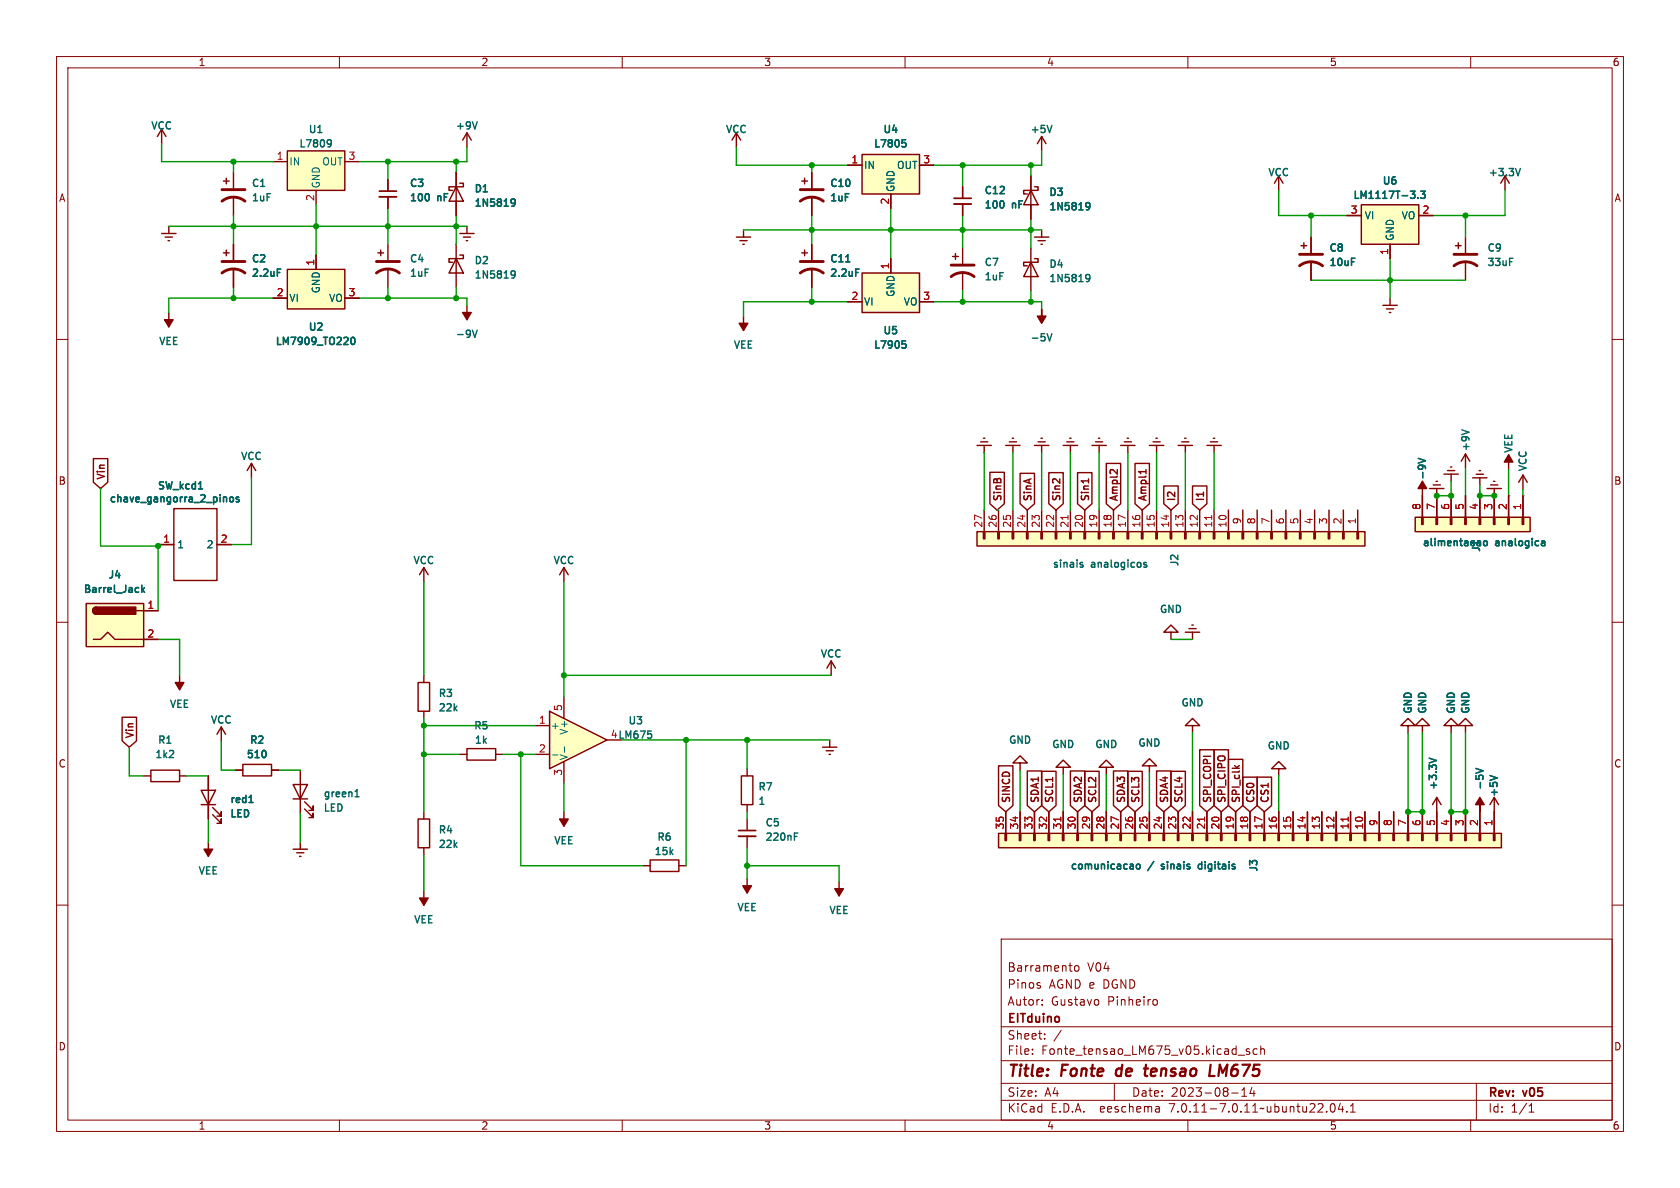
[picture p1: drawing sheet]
<svg xmlns="http://www.w3.org/2000/svg" width="297mm" height="210mm" viewBox="0 0 297 210" stroke-linecap="round" stroke-linejoin="round" font-family="sans-serif">
<g fill="none" stroke="#840000" stroke-width=".18">
<path d="M10 10h277v190h-277zM12 12h273v186h-273zM60 10v2M110 10v2M160 10v2M210 10v2M260 10v2M10 60h2M285 60h2M10 110h2M285 110h2M10 160h2"/>
<path d="M285 160h2M177 166h108v32h-108zM183.7 174.2l.3 .2-.3 .3M183.7 173.7l.2 .1M184.2 177.6v.1M184.2 176.8v.1M190 170.8l.2-.1 .5 .1v.6l-.1 .2-.4 .1-.2-.1zM194.2 176.8v.8M204.1 176.7l.4 .1 .1 .2-.1 .6-.4 .1M60 198v2M110 198v2M160 198v2"/>
<path d="M177 194.5h108M177 191.5h108M177 187.5h108M177 181.5h108M182.5 186.3v.1M182.5 185.5v.1M184.7 183.6v.1M184.7 182.8v.1M187.6 182.1l-1.3 2M197 191.5v3M204.9 195.7l.1 .9M205 196.5l-.2 .1"/>
<path d="M205 196h-.2M210 198v2M217.7 193.2h1.2M218.9 186.5h1.1M219.5 193.8h.9M219.5 192.7l.5-.4v1.5M220.9 185.5l-.4-.1-.2 .2 .1 .2 .5 .2v.3h-.6M221.3 192.2l-.3 1.1h.9M221.7 192.8v1M222.2 185.5l-.4-.1-.3 .3v.4l.2 .2h.5M222.9 185.5l.2-.1 .4 .1v.9M222.9 184.9v1.5"/>
<path d="M234.5 196.5v.1M235.3 195.2l.2-.1a.81 .81 0 0 1 .6 .6 .81 .81 0 0 1-.3 .8l-.1 .1a.81 .81 0 0 1-.4-1.4zM237 195l-.4 1.1h.9M237.3 195.6v1M238.1 196.5v.1M238.7 196.6h.9M238.7 195.5l.5-.4v1.5M260 198v2M261 191.5v6.5M270.3 196.6h.9M270.3 195.5l.4-.4v1.5"/>
</g>
<path d="M197.4 189.1l-.1 .7 .3 .4M202.2 188.9h.8M202.5 190.1l.3 .1M202.6 188.2l-.2 1.7M213.8 190.2h.9M215.6 188.2l-.2 2" fill="none" stroke="#840000" stroke-width=".4"/>
<g fill="none" stroke="#840000" stroke-width=".25">
<path d="M28.6 22.9l.7 1.2M28.6 22.9l-.8 1.2M28.6 22.9v2.5M39.5 32h1M40 31.5v1M41.3 30.5v2.8M41.3 34.8v3.3M48.3 28.6h2.5M50.8 26.7h10.2v7h-10.2zM55.9 33.7v2.5M61 28.6h2.5M80.6 33l1.3 2.6h-2.5z"/>
<path d="M80.6 30.5v7.6M81.3 32.4h.6v.6h-2.5v.7h.6M130.2 23.5l-.8 1.3M130.2 23.5v2.5M130.2 23.5l.7 1.3M141.7 32h1M142.2 31.5v1M143.5 30.5v2.8M143.5 34.8v3.3M149.9 29.2h2.5M152.4 27.3h10.2v7h-10.2zM157.5 34.3v2.5"/>
<path d="M162.6 29.2h2.5M170.2 33v2.1M170.2 36.1v2M182.2 33.7l1.3 2.5h-2.5zM182.2 31.1v7.6M182.9 33h.6v.7h-2.5v.6h.6M184.1 24.1v2.6M184.1 24.1l-.7 1.3M184.1 24.1l.8 1.3M226.1 31.1v2.6M226.1 31.1l-.8 1.3M226.1 31.1l.7 1.3"/>
<path d="M266.1 31.1l-.8 1.3M266.1 31.1v2.6M266.1 31.1l.7 1.3M28.6 41.3h2.5M29.2 41.9h1.3M29.7 42.5h.3M29.8 40v1.3M29.8 55.2v2.6M39.5 44.7h1M40 44.2v1M41.3 43.2v2.8M41.3 47.5v3.3"/>
<path d="M48.3 52.7h2.5M50.8 47.6h10.2v7h-10.2zM55.9 45.1v2.5M61 52.7h2.5M130.2 41.9h2.5M130.8 42.5h1.3M131.3 43.2h.3M131.4 40.6v1.3M131.4 55.9v2.5M141.7 44.7h1M142.2 44.2v1M143.5 43.2v2.8"/>
<path d="M143.5 47.5v3.3M149.9 53.3h2.5M152.4 48.3h10.2v6.9h-10.2zM157.5 45.7v2.6M162.6 53.3h2.5M168.4 45.3h1M168.9 44.8v1M170.2 43.8v2.8M170.2 48.1v3.3M182.2 46.4l1.3 2.5h-2.5zM182.2 43.8v7.6M182.9 45.7h.6v.7h-2.5v.6h.6"/>
<path d="M182.9 41.9h2.5M183.5 42.5h1.3M184 43.2h.3M184.1 40.6v1.3M177.8 78.7h2.5M178.4 78.1h1.3M178.9 77.5h.3M179.1 78.7v1.3M182.9 78.7h2.5M183.5 78.1h1.3M184 77.5h.3M184.1 78.7v1.3"/>
<path d="M28.2 96.3h2.5M30.7 89.9h7.7v12.7h-7.7zM38.4 96.3h2.5M44.4 81.9l-.7 1.3M44.4 81.9v2.6M44.4 81.9l.8 1.3M250.2 91.4h20.3v2.6h-20.3zM251.3 91.4h.3v1.3h-.3zM251.5 87.6v3.8M253.9 91.4h.2v1.3h-.2zM254 87.6v3.8M256.4 91.4h.3v1.3h-.3z"/>
<path d="M256.5 87.6v3.8M259 91.4h.2v1.3h-.2zM259.1 87.6v3.8M261.5 91.4h.2v1.3h-.2zM261.6 87.6v3.8M264 91.4h.3v1.3h-.3zM264.2 87.6v3.8M266.6 91.4h.2v1.3h-.2zM266.7 87.6v3.8M269.1 91.4h.3v1.3h-.3zM269.2 87.6v3.8M15.2 106.7h10.2v7.6h-10.2z"/>
<path d="M16.5 113h1.3l1.2-1.2 1.3 1.2h7.6M17 107.3a.64 .64 0 0 0-.6 .7 .64 .64 0 0 0 .6 .6M24.1 108h3.8M31.7 119.4v2.5M74.9 100.3v2.6M74.9 119.4v1.3M74.9 100.3l-.7 1.3M74.9 100.3l.8 1.3M99.7 100.3l-.8 1.3M99.7 100.3v2.6M99.7 100.3l.8 1.3M146.9 116.8l-.7 1.3"/>
<path d="M146.9 116.8v2.6M146.9 116.8l.8 1.3M207 111.8h1.3l-1.3-1.3-1.3 1.3h1.3v1.2M209.5 111.8h2.6M210.2 111.1h1.3M210.7 110.5h.2M210.8 111.8v1.2M25.4 137.2h1.3M26.7 136.1h5v2.1h-5zM31.7 137.2h1.3M35.6 139.7h2.5l-1.3 2.5zM36.8 137.2v7.6"/>
<path d="M39.1 128.5l-.7 1.3M39.1 128.5v2.6M39.1 128.5l.8 1.3M41.7 136.1h1.2M42.9 135.1h5.1v2.1h-5.1zM48 136.1h1.3M51.8 138.7h2.6l-1.3 2.5zM53.1 136.1v7.7M73.9 120.7h2v5h-2zM74.9 125.7v1.3M81.3 133.4h1.2M82.5 132.3h5.1v2.1h-5.1z"/>
<path d="M87.6 133.4h1.3M131.1 137.2h2v5h-2zM132.1 135.9v1.3M145.4 132.1h2.6M146 132.7h1.3M146.6 133.4h.2M146.7 130.8v1.3M180.3 134.9h1.3l-1.3-1.3-1.2 1.3h1.2v1.2M188 135.6h1.2l-1.2-1.2-1.3 1.2h1.3v1.3M195.6 135.6h1.2l-1.2-1.2-1.3 1.2h1.3v1.3M203.2 135.4h1.3l-1.3-1.3-1.3 1.3h1.3v1.3M210.8 128.3h1.3l-1.3-1.3-1.3 1.3h1.3v1.2"/>
<path d="M226.1 135.9h1.2l-1.2-1.3-1.3 1.3h1.3v1.3M248.9 128.3h1.3l-1.3-1.3-1.3 1.3h1.3v1.2M251.5 128.3h1.2l-1.2-1.3-1.3 1.3h1.3v1.2M256.5 128.3h1.3l-1.3-1.3-1.2 1.3h1.2v1.2M259.1 128.3h1.2l-1.2-1.3-1.3 1.3h1.3v1.2M35.6 142.2h2.5M36.8 148.8v2.6M37.6 144l1.5 1.5v-.7v.7h-.7M37.6 142.7l1.5 1.6v-.8v.8h-.7M51.8 141.2h2.6M51.8 150.1h2.6M52.5 150.7h1.2"/>
<path d="M53 151.4h.2M53.1 148.8v1.3M53.8 143l1.6 1.5v-.7v.7h-.8M53.8 141.7l1.6 1.6v-.8v.8h-.8M73.9 144.8h2v5.1h-2zM74.9 143.5v1.3M74.9 149.9v1.2M99.7 143.5v2.6M113.7 153h1.2M114.9 152h5.1v2.1h-5.1zM120 153h1.3M132.1 142.2v1.3"/>
<path d="M132.1 144.8v2M132.1 147.8v2.1M132.1 155.3v2.6M148.3 155.8v2.6M176.5 147.3h88.9v2.6h-88.9zM177.7 147.3h.2v1.3h-.2zM177.8 143.5v3.8M180.2 147.3h.3v1.3h-.3zM180.3 143.5v3.8M182.8 147.3h.2v1.3h-.2zM182.9 143.5v3.8M185.3 147.3h.2v1.3h-.2z"/>
<path d="M185.4 143.5v3.8M187.8 147.3h.3v1.3h-.3zM188 143.5v3.8M190.4 147.3h.2v1.3h-.2zM190.5 143.5v3.8M192.9 147.3h.3v1.3h-.3zM193 143.5v3.8M195.5 147.3h.2v1.3h-.2zM195.6 143.5v3.8M198 147.3h.2v1.3h-.2zM198.1 143.5v3.8M200.5 147.3h.3v1.3h-.3z"/>
<path d="M200.7 143.5v3.8M203.1 147.3h.2v1.3h-.2zM203.2 143.5v3.8M205.6 147.3h.3v1.3h-.3zM205.7 143.5v3.8M208.2 147.3h.2v1.3h-.2zM208.3 143.5v3.8M210.7 147.3h.2v1.3h-.2zM210.8 143.5v3.8M213.2 147.3h.3v1.3h-.3zM213.4 143.5v3.8M215.8 147.3h.2v1.3h-.2z"/>
<path d="M215.9 143.5v3.8M218.3 147.3h.3v1.3h-.3zM218.4 143.5v3.8M220.9 147.3h.2v1.3h-.2zM221 143.5v3.8M223.4 147.3h.2v1.3h-.2zM223.5 143.5v3.8M225.9 147.3h.3v1.3h-.3zM226.1 143.5v3.8M228.5 147.3h.2v1.3h-.2zM228.6 143.5v3.8M231 147.3h.3v1.3h-.3z"/>
<path d="M231.1 143.5v3.8M233.6 147.3h.2v1.3h-.2zM233.7 143.5v3.8M236.1 147.3h.2v1.3h-.2zM236.2 143.5v3.8M238.6 147.3h.3v1.3h-.3zM238.8 143.5v3.8M241.2 147.3h.2v1.3h-.2zM241.3 143.5v3.8M243.7 147.3h.3v1.3h-.3zM243.8 143.5v3.8M246.3 147.3h.2v1.3h-.2z"/>
<path d="M246.4 143.5v3.8M248.8 147.3h.2v1.3h-.2zM248.9 143.5v3.8M251.3 147.3h.3v1.3h-.3zM251.5 143.5v3.8M253.9 147.3h.2v1.3h-.2zM254 141v6.3M254 141l.8 1.2M254 141l-.8 1.2M256.4 147.3h.3v1.3h-.3zM256.5 143.5v3.8M259 147.3h.2v1.3h-.2z"/>
<path d="M259.1 143.5v3.8M261.5 147.3h.2v1.3h-.2zM261.6 143.5v3.8M264 147.3h.3v1.3h-.3zM264.2 141v6.3M264.2 141l-.8 1.2M264.2 141l.7 1.2"/>
</g>
<g fill="none" stroke="#006464" stroke-width=".25">
<path d="M56.2 23.4h.7M58.1 24.7l.4 .1a.84 .84 0 0 1-.3 1.2h-.2M58.6 25.2l-.3 .3h-.2M90.4 35.3l.2-.1 .4 .1a.84 .84 0 0 1-.3 1.2h-.2M91.1 35.7l-.3 .3-.4-.2M159.5 24.7h.6M159.6 25.2h.3l.3 .2-.1 .5-.5 .1M177.3 35.6l.2 .4-.2 .7M186 22.2l-.5 1.2M192 35.9l.2-.1 .4 .1a.84 .84 0 0 1-.3 1.2h-.2M192.7 36.4l-.3 .2-.4-.1M267.9 29.8l.5 1.3 .4-1.3"/>
<path d="M49 48.2h.5M49 47.6h.6M62.2 59.7l.1-.1a.68 .68 0 0 1 .5 .7 .68 .68 0 0 1-.5 .6 .84 .84 0 0 1-.1-1.2zM149.5 46.3h.7M151.3 48.2h.4M151.3 47.6h.6M185.1 59l.4 1.3 .5-1.3M192 48.6l.2-.1 .4 .1a.84 .84 0 0 1-.3 1.2h-.2M192.7 49.1l-.3 .2-.4-.1M159.5 60.3h.6M159.6 60.7h.3l.3 .3-.1 .4-.5 .1M35.1 86.4h.7"/>
<path d="M39.7 87.9l.4 .1v.7M40.7 87.9h.3l.3 .2v.4l-.3 .2h-.3l-.1-.2zM42.2 87.9h-.3l-.1 .1v.2l.4 .1v.4h-.4M261.3 95.6h.2M261.5 95.6l.2 .1M261.6 95.6v.7M262.4 95.7l.3-.1 .2 .3v.4l-.4 .2M272.5 96.3l.2 .2 .4-.1M272.6 95.7h.4l.1 .8M273.1 95.9l-.4 .1-.2 .2M25.1 103.4v1.3M25.2 104.2l.4 .5"/>
<path d="M25.6 103.9l-.5 .5M30.6 132.7l.1 .2-.1 .3-.7 .7h.8M46.9 132.7l.1 .4-.1 .8M62.8 139.9l.3-.3v1.2M252.7 134l1.2 .4-1.2 .5M260.9 135.8l1.3 .5-1.3 .4M263.4 137.1l1.3 .4M44 141.9h.7M44.3 140.8l.1-.2v1.3M62.8 140.8h.7M140.4 147.9h.5M140.4 147.3h.7"/>
<path d="M199.9 152.8h.3l.1 .1v.7M200.3 153.5l-.4 .1M200.3 153.1h-.4M201 152.8h.3l.3 .2v.4l-.3 .2-.3-.1-.1-.1zM212.3 152.8h-.3l-.2 .2 .1 .5 .4 .1"/>
</g>
<g fill="#ffffc2" stroke="#ffffc2" stroke-width=".18">
<path d="M176.5 147.3h88.9v2.6h-88.9z"/>
<path d="M152.4 48.3h10.2v6.9h-10.2z"/>
<path d="M50.8 47.6h10.2v7h-10.2z"/>
<path d="M50.8 26.7h10.2v7h-10.2z"/>
<path d="M15.2 106.7h10.2v7.6h-10.2z"/>
<path d="M152.4 27.3h10.2v7h-10.2z"/>
<path d="M250.2 91.4h20.3v2.6h-20.3z"/>
</g>
<path d="M187.5 144.4v.8M212.9 144.4v.8M238.3 144.4v.8" fill="none" stroke="#a90000" stroke-width=".18"/>
<g fill="#840000" stroke="#840000" stroke-width=".25">
<path d="M184.1 54.6v1.3h.8l-.8 1.3-.7-1.3h.7z"/>
<path d="M131.3 156.6h1.5l-.7 1.3z"/>
<path d="M147.6 157.1h1.5l-.8 1.3z"/>
<path d="M31 120.7h1.5l-.8 1.2z"/>
<path d="M29.1 56.5h1.5l-.8 1.3z"/>
<path d="M16.6 107.5l.4-.2v1.3a.63 .63 0 0 1-.6-.4 .63 .63 0 0 1 .2-.7z"/>
<path d="M17 107.3h7v1.3h-7z"/>
<path d="M130.7 57.2h1.5l-.8 1.2z"/>
<path d="M36.1 150.1h1.5l-.8 1.3z"/>
<path d="M261.6 141l.8 1.2h-.8v1.3v-1.3h-.7z"/>
<path d="M98.9 144.8h1.6l-.8 1.3z"/>
</g>
<path d="M39.2 35.6a3.3 3.3 0 0 1 4.1 0M39.2 33.5h4.1M141.5 35.6a3.3 3.3 0 0 1 4 0M141.5 33.5h4M39.2 48.3a3.3 3.3 0 0 1 4.1 0M39.2 46.2h4.1M141.5 48.3a3.3 3.3 0 0 1 4 0M141.5 46.2h4M168.1 48.9a3.3 3.3 0 0 1 4.1 0M168.1 46.9h4.1" fill="none" stroke="#840000" stroke-width=".51"/>
<path d="M168.7 36.1h3M130.6 147.8h3" fill="none" stroke="#840000" stroke-width=".33"/>
<path d="M168.7 35.1h3M130.6 146.8h3" fill="none" stroke="#840000" stroke-width=".3"/>
<path d="M97.2 125.7l10.1 5.1-10.1 5.1z" fill="#ffffc2"/>
<g fill="none" stroke="#840000" stroke-width=".25">
<path d="M68.6 31.8v2M68.6 34.8v2M80.6 30.5v2.5M80.6 35.6v2.5M82.5 23.5v2.5M82.5 23.5l-.7 1.3M82.5 23.5l.8 1.3M143.5 30.5v2.8M143.5 34.8v3.3M149.9 29.2h2.5M157.5 34.3v2.5M162.6 29.2h2.5"/>
<path d="M170.2 33v2.1M170.2 36.1v2M182.2 31.1v2.6M182.2 36.2v2.5M238.1 38.1h2.6M240.7 36.2h10.1v7h-10.1zM250.8 38.1h2.6M41.3 43.2v2.8M41.3 47.5v3.3M48.3 52.7h2.5M55.9 45.1v2.5M61 52.7h2.5"/>
<path d="M66.8 44.7h1M67.3 44.2v1M68.6 43.2v2.8M68.6 47.5v3.3M80.6 45.7l1.3 2.6h-2.5zM80.6 43.2v7.6M81.3 45.1h.6v.6h-2.5v.7h.6M81.3 41.3h2.5M81.9 41.9h1.3M82.4 42.5h.3M82.5 40v1.3M82.5 54v2.5"/>
<path d="M143.5 43.2v2.8M143.5 47.5v3.3M149.9 53.3h2.5M157.5 45.7v2.6M162.6 53.3h2.5M230 43.4h1M230.5 42.9v1M231.8 41.9v2.8M231.8 46.2v3.3M244.5 54h2.5M245.1 54.6h1.3M245.6 55.2h.3"/>
<path d="M245.7 43.2v2.5M245.7 52.7v1.3M257.3 43.4h1M257.8 42.9v1M259.1 41.9v2.8M259.1 46.2v3.3M172.7 78.7h2.6M173.4 78.1h1.2M173.9 77.5h.2M174 78.7v1.3M188 78.7h2.5M188.6 78.1h1.3"/>
<path d="M189.1 77.5h.3M189.2 78.7v1.3M193 78.7h2.6M193.7 78.1h1.2M194.2 77.5h.2M194.3 78.7v1.3M198.1 78.7h2.6M198.8 78.1h1.2M199.3 77.5h.2M199.4 78.7v1.3M203.2 78.7h2.5M203.8 78.1h1.3"/>
<path d="M204.3 77.5h.3M204.5 78.7v1.3M208.3 78.7h2.5M208.9 78.1h1.3M209.4 77.5h.3M209.5 78.7v1.3M213.4 78.7h2.5M214 78.1h1.3M214.5 77.5h.3M214.6 78.7v1.3M16.5 81.1h2.6v4.1l-1.3 1.2-1.3-1.2zM28.2 96.3h2.5"/>
<path d="M38.4 96.3h2.5M172.7 94h68.6v2.5h-68.6zM173.9 94h.2v1.3h-.2zM174 90.2v3.8M175 83.5h2.5v5.6l-1.2 1.1-1.3-1.1zM176.4 94h.3v1.3h-.3zM176.5 90.2v3.8M178.9 94h.3v1.3h-.3zM179.1 90.2v3.8M180.3 83.7h2.6v5.4l-1.3 1.1-1.3-1.1zM181.5 94h.2v1.3h-.2zM181.6 90.2v3.8"/>
<path d="M184 94h.3v1.3h-.3zM184.1 90.2v3.8M185.4 83.6h2.6v5.5l-1.3 1.1-1.3-1.1zM186.2 84.7h.4M186.6 94h.2v1.3h-.2zM186.7 90.2v3.8M187.4 84.6v.8M189.1 94h.3v1.3h-.3zM189.2 90.2v3.8M190.5 83.6h2.5v5.5l-1.2 1.1-1.3-1.1zM191.6 94h.3v1.3h-.3zM191.8 90.2v3.8"/>
<path d="M192.4 84.6v.8M194.2 94h.2v1.3h-.2zM194.3 90.2v3.8M195.6 81.9h2.5v7.2l-1.3 1.1-1.2-1.1zM196.7 94h.3v1.3h-.3zM196.8 90.2v3.8M197.5 83v.8l-.7-.7-.3-.1-.3 .3M199.3 94h.2v1.3h-.2zM199.4 90.2v3.8M200.7 81.9h2.5v7.2l-1.3 1.1-1.2-1.1zM201.8 94h.3v1.3h-.3zM201.9 90.2v3.8"/>
<path d="M202.6 83v.7M202.6 83.4h-1.3l.2 .1M204.3 94h.3v1.3h-.3zM204.5 90.2v3.8M205.7 85.9h2.6v3.2l-1.3 1.1-1.3-1.1zM206.9 94h.2v1.3h-.2zM207 90.2v3.8M209.4 94h.3v1.3h-.3zM209.5 90.2v3.8M210.8 85.9h2.6v3.2l-1.3 1.1-1.3-1.1zM212 94h.2v1.3h-.2zM212.1 90.2v3.8"/>
<path d="M214.5 94h.3v1.3h-.3zM214.6 90.2v3.8M217 94h.3v1.3h-.3zM217.2 90.2v3.8M219.6 94h.2v1.3h-.2zM219.7 90.2v3.8M222.1 94h.3v1.3h-.3zM222.2 90.2v3.8M224.7 94h.2v1.3h-.2zM224.8 90.2v3.8M227.2 94h.3v1.3h-.3zM227.3 90.2v3.8"/>
<path d="M229.7 94h.3v1.3h-.3zM229.9 90.2v3.8M232.3 94h.2v1.3h-.2zM232.4 90.2v3.8M234.8 94h.3v1.3h-.3zM234.9 90.2v3.8M237.4 94h.2v1.3h-.2zM237.5 90.2v3.8M239.9 94h.3v1.3h-.3zM240 90.2v3.8M251.5 85.1v6.3M252.7 86.4h2.6"/>
<path d="M253.4 85.7h1.2M253.9 85.1h.2M254 86.4v5M255.3 83.8h2.5M255.9 83.2h1.3M256.4 82.6h.3M256.5 83.8v1.3M256.5 87.6v3.8M259.1 80.3v2.5M259.1 87.6v3.8M259.1 80.3l-.8 1.2M259.1 80.3l.7 1.2"/>
<path d="M260.3 84.5h2.6M261 83.8h1.3M261.5 83.2h.2M261.6 84.5v1.2M261.6 87.6v3.8M262.9 86.4h2.5M263.5 85.7h1.3M264 85.1h.3M264.2 86.4v5M266.7 80.4v2.5M266.7 87.6v3.8M269.2 84l-.7 1.3"/>
<path d="M269.2 84v2.5M269.2 87.6v3.8M269.2 84l.8 1.3M25.4 108h2.5M25.4 113h2.5M21.6 126.8h2.5v4.2l-1.2 1.1-1.3-1.1zM36.8 137.2v2.5M41.7 136.1h1.2M48 136.1h1.3M94.6 128.3h2.6M94.6 133.4h2.6M97.2 125.7l10.1 5.1-10.1 5.1z"/>
<path d="M99.7 123.2v3.8M99.7 134.6v3.8M176.5 135.4h2.6v7l-1.3 1.1-1.3-1.1zM181.6 136.3h2.6v6.1l-1.3 1.1-1.3-1.1zM184.1 136.3h2.6v6.1l-1.3 1.1-1.3-1.1zM189.2 136.3h2.6v6.1l-1.3 1.1-1.3-1.1zM191.8 136.3h2.5v6.1l-1.3 1.1-1.2-1.1zM196.8 136.3h2.6v6.1l-1.3 1.1-1.3-1.1zM199.4 136.3h2.5v6.1l-1.2 1.1-1.3-1.1zM204.5 136.3h2.5v6.1l-1.3 1.1-1.2-1.1zM207 136.3h2.6v6.1l-1.3 1.1-1.3-1.1zM212.1 132.5h2.5v9.9l-1.2 1.1-1.3-1.1z"/>
<path d="M214.6 132.5h2.6v9.9l-1.3 1.1-1.3-1.1zM217.2 134.2h2.5v8.2l-1.3 1.1-1.2-1.1zM218.3 135.3l.4 .5M219.1 135.3l-.5 .4M219.7 137.4h2.6v5l-1.3 1.1-1.3-1.1zM222.2 137.4h2.6v5l-1.3 1.1-1.3-1.1zM36.8 142.2v2.6M74.9 157.5v2.5M177.8 143.5v3.8M180.3 143.5v3.8M182.9 143.5v3.8M185.4 143.5v3.8"/>
<path d="M188 143.5v3.8M190.5 143.5v3.8M193 143.5v3.8M195.6 143.5v3.8M198.1 143.5v3.8M200.7 143.5v3.8M203.2 143.5v3.8M205.7 143.5v3.8M208.3 143.5v3.8M210.8 143.5v3.8M213.4 143.5v3.8M215.9 143.5v3.8"/>
<path d="M218.4 143.5v3.8M221 143.5v3.8M223.5 143.5v3.8M226.1 143.5v3.8M228.6 143.5v3.8M231.1 143.5v3.8M233.7 143.5v3.8M236.2 143.5v3.8M238.8 143.5v3.8M241.3 143.5v3.8M243.8 143.5v3.8M246.4 143.5v3.8"/>
<path d="M248.9 143.5v3.8M251.5 143.5v3.8M254 143.5v3.8M256.5 143.5v3.8M259.1 143.5v3.8M261.6 143.5v3.8M264.2 143.5v3.8"/>
</g>
<path d="M97.7 133.4h1M99.8 132v1" fill="none" stroke="#006464" stroke-width=".18"/>
<g fill="none" stroke="#006464" stroke-width=".25">
<path d="M75.7 34.3l.2 .4-.2 .7M84.4 21.5l-.5 1.3M90.4 35.3l.2-.1 .4 .1a.84 .84 0 0 1-.3 1.2h-.2M91.1 35.7l-.3 .3-.4-.2M159.5 24.7h.6M159.6 25.2h.3l.3 .2-.1 .5-.5 .1M177.3 35.6l.2 .4-.2 .7M192 35.9l.2-.1 .4 .1a.84 .84 0 0 1-.3 1.2h-.2M192.7 36.4l-.3 .2-.4-.1M250.7 34.9v.2M251.2 33.8h.7l-.4 .5 .4 .1v.5l-.2 .2-.5-.2M49 48.2h.5"/>
<path d="M49 47.6h.6M62.2 59.7l.1-.1a.68 .68 0 0 1 .5 .7 .68 .68 0 0 1-.5 .6 .84 .84 0 0 1-.1-1.2zM83.5 58.4l.4 1.2 .5-1.2M90.4 48l.2-.1 .4 .1a.84 .84 0 0 1-.3 1.2h-.2M91.1 48.4l-.3 .3-.4-.2M149.5 46.3h.7M151.3 48.2h.4M151.3 47.6h.6M238.9 45.7h.6M266.9 45.7h.6M159.5 60.3h.6M159.6 60.7h.3l.3 .3-.1 .4-.5 .1"/>
<path d="M258.4 76l1.3 .4M35.1 86.4h.7M39.7 87.9l.4 .1v.7M40.7 87.9h.3l.3 .2v.4l-.3 .2h-.3l-.1-.2zM42.2 87.9h-.3l-.1 .1v.2l.4 .1v.4h-.4M190.9 99.7l.6 .3-.2 .3-.4-.1M191.4 99.5l-.3-.1-.2 .2M202.7 99.5l-.3-.1-.2 .2 .1 .2 .4 .1v.3h-.5M250.7 81l1.3 .4-1.3 .5M261.3 95.6h.2M261.5 95.6l.2 .1M261.6 95.6v.7"/>
<path d="M262.4 95.7l.3-.1 .2 .3v.4l-.4 .2M272.5 96.3l.2 .2 .4-.1M272.6 95.7h.4l.1 .8M273.1 95.9l-.4 .1-.2 .2M25.1 103.4v1.3M25.2 104.2l.4 .5M25.6 103.9l-.5 .5M46.9 132.7l.1 .4-.1 .8M114.5 129.2h.6M115 129.7l.2 .3v.3l-.2 .2M252.7 134l1.2 .4-1.2 .5M260.9 135.8l1.3 .5-1.3 .4"/>
<path d="M263.4 137.1l1.3 .4M44 141.9h.7M44.3 140.8l.1-.2v1.3M199.9 152.8h.3l.1 .1v.7M200.3 153.5l-.4 .1M200.3 153.1h-.4M201 152.8h.3l.3 .2v.4l-.3 .2-.3-.1-.1-.1zM212.3 152.8h-.3l-.2 .2 .1 .5 .4 .1"/>
</g>
<g fill="#840000" stroke="#840000" stroke-width=".25">
<path d="M81.8 55.2h1.5l-.8 1.3z"/>
<path d="M74.2 158.8h1.5l-.8 1.2z"/>
<path d="M251.5 85.1l.7 1.3h-1.5z"/>
<path d="M266.7 80.4l.8 1.3h-1.6z"/>
</g>
<path d="M66.5 48.3a3.3 3.3 0 0 1 4.1 0M66.5 46.2h4.1M229.7 47a3.3 3.3 0 0 1 4.1 0M229.7 45h4.1M257 47a3.3 3.3 0 0 1 4.1 0M257 45h4.1" fill="none" stroke="#840000" stroke-width=".51"/>
<g fill="#ffffc2" stroke="#ffffc2" stroke-width=".18">
<path d="M172.7 94h68.6v2.5h-68.6z"/>
<path d="M240.7 36.2h10.1v7h-10.1z"/>
</g>
<path d="M188.8 91.1v.7M214.2 91.1v.7M187.5 144.4v.8M212.9 144.4v.8M238.3 144.4v.8" fill="none" stroke="#a90000" stroke-width=".18"/>
<path d="M67.1 34.8h3" fill="none" stroke="#840000" stroke-width=".33"/>
<path d="M67.1 33.8h3" fill="none" stroke="#840000" stroke-width=".3"/>
<g fill="none" stroke="#009600" stroke-width=".25">
<path d="M28.6 25.4v3.2h19.7M41.3 28.6v1.9M41.3 38.1v5.1M55.9 36.2v8.9M68.6 28.6v3.2M68.6 36.8v6.4M80.6 28.6v1.9M80.6 38.1v5.1M82.5 26v2.6h-19M130.2 26v3.2h19.7M143.5 29.2v1.3M143.5 38.1v5.1"/>
<path d="M157.5 36.8v8.9M170.2 29.2v3.8M170.2 38.1v5.7M182.2 29.2v1.9M182.2 38.7v5.1M184.1 26.7v2.5h-19M226.1 33.7v4.4h12M231.8 38.1v3.8M259.1 38.1v3.8M266.1 33.7v4.4h-12.7M29.8 40h52.7M41.3 50.8v1.9"/>
<path d="M48.3 52.7h-18.5v2.5M63.5 52.7h19v1.3M68.6 50.8v1.9M80.6 50.8v1.9M131.4 40.6h52.7M143.5 50.8v2.5M149.9 53.3h-18.5v2.6M165.1 53.3h19v1.3M170.2 51.4v1.9M182.2 51.4v1.9M231.8 49.5h27.3M245.7 45.7v7"/>
<path d="M17.8 86.4v10.1h10.1M28.2 96.3h-.3v11.7M44.4 84.5v11.8h-3.5M174 80v10.2M176.3 90.2h.2M179.1 80v10.2M184.1 80v10.2M189.2 80v10.2M194.3 80v10.2M199.4 80v10.2M204.5 80v10.2M209.5 80v10.2"/>
<path d="M214.6 80v10.2M256.5 85.1v2.5h-2.5M259.1 82.8v4.8M261.6 85.7v1.9h2.6M261.6 87h.1M266.7 87.6h.1M266.7 82.9v4.7M269.2 87.6h.1M269.2 86.5v1.1M27.9 113h3.8v6.4M74.9 102.9v16.5M99.7 102.9v20.3"/>
<path d="M99.7 119.4h47.2M207 113h3.8M22.9 132.1v5.1h2.5M33 137.2h3.8M39.1 131.1v5h2.6M49.3 136.1h3.8M74.9 127v16.5M74.9 128.3h19.7M74.9 133.4h6.4M88.9 133.4h5.7M92.1 133.4v19.6h21.6M99.7 138.4v5.1"/>
<path d="M109.9 130.8h36.8M121.3 130.8v22.2M132.1 130.8v5.1M180.3 136.1v7.4M188 136.9v6.6M195.6 136.9v6.6M203.2 136.7v6.8M210.8 129.5v14M226.1 137.2v6.3M248.9 129.5v14h2.6v-14M256.5 129.5v14h2.6v-14M36.8 144.8v4"/>
<path d="M53.1 143.8v5M74.9 151.1v6.4M132.1 153h16.2v2.8M132.1 143.5v1.3M132.1 149.9v5.4"/>
</g>
<g fill="#009600" stroke="#009600" stroke-width=".18">
<circle cx="261.6" cy="87.6" r=".46"/>
<circle cx="256.5" cy="87.6" r=".46"/>
<circle cx="254" cy="87.6" r=".46"/>
<circle cx="259.1" cy="38.1" r=".46"/>
<circle cx="264.2" cy="87.6" r=".46"/>
<circle cx="245.7" cy="49.5" r=".46"/>
<circle cx="231.8" cy="38.1" r=".46"/>
<circle cx="143.5" cy="53.3" r=".46"/>
<circle cx="143.5" cy="40.6" r=".46"/>
<circle cx="132.1" cy="130.8" r=".46"/>
<circle cx="143.5" cy="29.2" r=".46"/>
<circle cx="157.5" cy="40.6" r=".46"/>
<circle cx="170.2" cy="29.2" r=".46"/>
<circle cx="256.5" cy="143.5" r=".46"/>
<circle cx="259.1" cy="143.5" r=".46"/>
<circle cx="251.5" cy="143.5" r=".46"/>
<circle cx="248.9" cy="143.5" r=".46"/>
<circle cx="182.2" cy="40.6" r=".46"/>
<circle cx="182.2" cy="53.3" r=".46"/>
<circle cx="170.2" cy="40.6" r=".46"/>
<circle cx="170.2" cy="53.3" r=".46"/>
<circle cx="182.2" cy="29.2" r=".46"/>
<circle cx="55.9" cy="40" r=".46"/>
<circle cx="41.3" cy="40" r=".46"/>
<circle cx="41.3" cy="52.7" r=".46"/>
<circle cx="41.3" cy="28.6" r=".46"/>
<circle cx="27.9" cy="96.5" r=".46"/>
<circle cx="74.9" cy="128.3" r=".46"/>
<circle cx="74.9" cy="133.4" r=".46"/>
<circle cx="99.7" cy="119.4" r=".46"/>
<circle cx="121.3" cy="130.8" r=".46"/>
<circle cx="92.1" cy="133.4" r=".46"/>
<circle cx="132.1" cy="153" r=".46"/>
<circle cx="80.6" cy="28.6" r=".46"/>
<circle cx="68.6" cy="28.6" r=".46"/>
<circle cx="68.6" cy="40" r=".46"/>
<circle cx="80.6" cy="40" r=".46"/>
<circle cx="80.6" cy="52.7" r=".46"/>
<circle cx="68.6" cy="52.7" r=".46"/>
</g>
<g font-size="2.8" fill="#840000">
<text x="178" y="190.9">Title:</text>
<text x="187.7" y="190.9">Fonte</text>
<text x="198.2" y="190.9">de</text>
<text x="204" y="190.9">tensao</text>
<text x="216.2" y="190.9">LM675</text>
</g>
<g font-size="2.1" fill="#840000">
<text x="178" y="172">Barramento</text>
<text x="192.2" y="172">V04</text>
<text x="178" y="178">Autor:</text>
<text x="178" y="175">Pinos</text>
<text x="185.4" y="175">AGND e DGND</text>
<text x="185.8" y="178">Gustavo</text>
<text x="195.9" y="178">Pinheiro</text>
<text x="178" y="184">Sheet:</text>
<text x="178" y="181.2">EITduino</text>
<text x="178" y="186.7">File:</text>
<text x="184.1" y="186.7">Fonte_tensao_LM675_v05.kicad_sch</text>
<text x="178" y="196.9">KiCad</text>
<text x="178" y="194.1">Size:</text>
<text x="184.7" y="194.1">A4</text>
<text x="185.7" y="196.9">E.D.A.</text>
<text x="194.6" y="196.9">eeschema</text>
<text x="200" y="194.1">Date:</text>
<text x="207" y="196.9">7.0.11-7.0.11~ubuntu22.04.1</text>
<text x="207" y="194.1">2023-08-14</text>
<text x="263" y="194.3">Rev:</text>
<text x="263" y="196.9">Id:</text>
<text x="267.1" y="196.9">1/1</text>
<text x="269.4" y="194.3">v05</text>
</g>
<g font-size="1.8" fill="#840000">
<text x="35" y="11.9">1</text>
<text x="85" y="11.9">2</text>
<text x="135" y="11.9">3</text>
<text x="185" y="11.9">4</text>
<text x="235" y="11.9">5</text>
<text x="285" y="11.9">6</text>
<text x="10.3" y="35.9">A</text>
<text x="285.3" y="35.9">A</text>
<text x="10.3" y="85.9">B</text>
<text x="18.9" y="84.9" transform="rotate(-90 18.9 84.9)">Vin</text>
<text x="177.4" y="88.7" transform="rotate(-90 177.4 88.7)">SinB</text>
<text x="182.7" y="88.7" transform="rotate(-90 182.7 88.7)">SinA</text>
<text x="187.8" y="88.7" transform="rotate(-90 187.8 88.7)">Sin2</text>
<text x="192.9" y="88.7" transform="rotate(-90 192.9 88.7)">Sin1</text>
<text x="198" y="88.7" transform="rotate(-90 198 88.7)">Ampl2</text>
<text x="203" y="88.7" transform="rotate(-90 203 88.7)">Ampl1</text>
<text x="208.1" y="88.7" transform="rotate(-90 208.1 88.7)">I2</text>
<text x="213.2" y="88.7" transform="rotate(-90 213.2 88.7)">I1</text>
<text x="285.3" y="85.9">B</text>
<text x="24" y="130.7" transform="rotate(-90 24 130.7)">Vin</text>
<text x="10.3" y="135.9">C</text>
<text x="285.3" y="135.9">C</text>
<text x="178.9" y="142.1" transform="rotate(-90 178.9 142.1)">SINCD</text>
<text x="184" y="142.1" transform="rotate(-90 184 142.1)">SDA1</text>
<text x="186.5" y="142.1" transform="rotate(-90 186.5 142.1)">SCL1</text>
<text x="191.6" y="142.1" transform="rotate(-90 191.6 142.1)">SDA2</text>
<text x="194.1" y="142.1" transform="rotate(-90 194.1 142.1)">SCL2</text>
<text x="199.2" y="142.1" transform="rotate(-90 199.2 142.1)">SDA3</text>
<text x="201.8" y="142.1" transform="rotate(-90 201.8 142.1)">SCL3</text>
<text x="206.8" y="142.1" transform="rotate(-90 206.8 142.1)">SDA4</text>
<text x="209.4" y="142.1" transform="rotate(-90 209.4 142.1)">SCL4</text>
<text x="214.5" y="142.1" transform="rotate(-90 214.5 142.1)">SPI_COPI</text>
<text x="217" y="142.1" transform="rotate(-90 217 142.1)">SPI_CIPO</text>
<text x="219.5" y="142.1" transform="rotate(-90 219.5 142.1)">SPI_clk</text>
<text x="222.1" y="142.1" transform="rotate(-90 222.1 142.1)">CS0</text>
<text x="224.6" y="142.1" transform="rotate(-90 224.6 142.1)">CS1</text>
<text x="10.3" y="185.9">D</text>
<text x="285.3" y="185.9">D</text>
<text x="35" y="199.9">1</text>
<text x="85" y="199.9">2</text>
<text x="135" y="199.9">3</text>
<text x="185" y="199.9">4</text>
<text x="235" y="199.9">5</text>
<text x="285" y="199.9">6</text>
</g>
<g font-size="1.8" fill="#006464">
<text x="26.5" y="23.2">VCC</text>
<text x="54.4" y="23.9">U1</text>
<text x="80.4" y="23.2">+9V</text>
<text x="128.1" y="23.9">VCC</text>
<text x="156" y="23.9">U4</text>
<text x="182" y="23.9">+5V</text>
<text x="51.1" y="29.4">IN</text>
<text x="52.7" y="26.4">L7809</text>
<text x="56.9" y="29.4">OUT</text>
<text x="154.3" y="26.4">L7805</text>
<text x="44.3" y="33.4">C1</text>
<text x="44.3" y="35.9">1uF</text>
<text x="56.7" y="33.4" transform="rotate(-90 56.7 33.4)">GND</text>
<text x="72.3" y="33.4">C3</text>
<text x="72.3" y="35.9">100</text>
<text x="77.3" y="35.9">nF</text>
<text x="83.7" y="34.3">D1</text>
<text x="146.5" y="33.4">C10</text>
<text x="146.5" y="35.9">1uF</text>
<text x="152.7" y="30.1">IN</text>
<text x="158.3" y="34" transform="rotate(-90 158.3 34)">GND</text>
<text x="158.5" y="30.1">OUT</text>
<text x="173.9" y="34.7">C12</text>
<text x="185.3" y="35">D3</text>
<text x="224" y="31.5">VCC</text>
<text x="239.1" y="35.5">LM1117T-3.3</text>
<text x="244.2" y="33">U6</text>
<text x="263" y="31.5">+3.3V</text>
<text x="83.7" y="36.9">1N5819</text>
<text x="173.9" y="37.2">100</text>
<text x="178.9" y="37.2">nF</text>
<text x="185.3" y="37.5">1N5819</text>
<text x="241.2" y="39">VI</text>
<text x="247.7" y="39">VO</text>
<text x="44.3" y="46.7">C2</text>
<text x="72.3" y="46.7">C4</text>
<text x="83.7" y="47">D2</text>
<text x="146.5" y="46.7">C11</text>
<text x="173.9" y="47.4">C7</text>
<text x="185.3" y="47.7">D4</text>
<text x="234.8" y="44.8">C8</text>
<text x="234.8" y="47.4">10uF</text>
<text x="246.6" y="42.7" transform="rotate(-90 246.6 42.7)">GND</text>
<text x="262.8" y="44.8">C9</text>
<text x="262.8" y="47.4">33uF</text>
<text x="44.3" y="49.3">2.2uF</text>
<text x="51.1" y="53.6">VI</text>
<text x="56.7" y="52" transform="rotate(-90 56.7 52)">GND</text>
<text x="58.1" y="53.6">VO</text>
<text x="72.3" y="49.3">1uF</text>
<text x="83.7" y="49.6">1N5819</text>
<text x="146.5" y="49.3">2.2uF</text>
<text x="158.3" y="52.6" transform="rotate(-90 158.3 52.6)">GND</text>
<text x="173.9" y="49.9">1uF</text>
<text x="185.3" y="50.2">1N5819</text>
<text x="54.4" y="58.8">U2</text>
<text x="152.7" y="54.2">VI</text>
<text x="156" y="59.4">U5</text>
<text x="159.7" y="54.2">VO</text>
<text x="27.9" y="61.3">VEE</text>
<text x="48.5" y="61.3">LM7909_TO220</text>
<text x="80.4" y="60.1">-9V</text>
<text x="129.5" y="62">VEE</text>
<text x="154.3" y="62">L7905</text>
<text x="182" y="60.7">-5V</text>
<text x="42.4" y="81.7">VCC</text>
<text x="260.1" y="80" transform="rotate(-90 260.1 80)">+9V</text>
<text x="267.7" y="80.3" transform="rotate(-90 267.7 80.3)">VEE</text>
<text x="270.2" y="83.5" transform="rotate(-90 270.2 83.5)">VCC</text>
<text x="19.2" y="89.1">chave_gangorra_2_pinos</text>
<text x="27.7" y="86.9">SW_kcd1</text>
<text x="252.4" y="85" transform="rotate(-90 252.4 85)">-9V</text>
<text x="31.2" y="97.1">1</text>
<text x="36.4" y="97.1">2</text>
<text x="72.9" y="100.1">VCC</text>
<text x="97.6" y="100.1">VCC</text>
<text x="185.9" y="100.7">sinais</text>
<text x="192.9" y="100.7">analogicos</text>
<text x="208.7" y="100.3" transform="rotate(-90 208.7 100.3)">J2</text>
<text x="251.3" y="96.9">alimentacao</text>
<text x="262" y="97.8" transform="rotate(-90 262 97.8)">J1</text>
<text x="264.4" y="96.9">analogica</text>
<text x="14.6" y="105.1">Barrel_Jack</text>
<text x="19" y="102.6">J4</text>
<text x="204.8" y="108.7">GND</text>
<text x="144.9" y="116.6">VCC</text>
<text x="29.8" y="125.5">VEE</text>
<text x="77.3" y="123.6">R3</text>
<text x="208.6" y="125.2">GND</text>
<text x="27.7" y="131.8">R1</text>
<text x="37.1" y="128.3">VCC</text>
<text x="44" y="131.8">R2</text>
<text x="77.3" y="126.1">22k</text>
<text x="83.6" y="129.3">R5</text>
<text x="83.7" y="131.8">1k</text>
<text x="97.3" y="129.1">+</text>
<text x="100.6" y="130" transform="rotate(-90 100.6 130)">V+</text>
<text x="107.9" y="130.6">4LM675</text>
<text x="110.9" y="128.4">U3</text>
<text x="178.2" y="131.8">GND</text>
<text x="249.9" y="126.4" transform="rotate(-90 249.9 126.4)">GND</text>
<text x="252.5" y="126.4" transform="rotate(-90 252.5 126.4)">GND</text>
<text x="257.6" y="126.4" transform="rotate(-90 257.6 126.4)">GND</text>
<text x="260.1" y="126.4" transform="rotate(-90 260.1 126.4)">GND</text>
<text x="27.2" y="134.4">1k2</text>
<text x="43.4" y="134.4">510</text>
<text x="100.6" y="134.5" transform="rotate(-90 100.6 134.5)">V-</text>
<text x="185.8" y="132.6">GND</text>
<text x="193.4" y="132.6">GND</text>
<text x="201" y="132.3">GND</text>
<text x="223.9" y="132.8">GND</text>
<text x="40.5" y="142.3">red1</text>
<text x="57" y="141.3">green1</text>
<text x="57" y="143.8">LED</text>
<text x="133.8" y="140.1">R7</text>
<text x="133.8" y="142.6">1</text>
<text x="254.4" y="139.8" transform="rotate(-90 254.4 139.8)">+3.3V</text>
<text x="262.6" y="139.8" transform="rotate(-90 262.6 139.8)">-5V</text>
<text x="265.1" y="141.1" transform="rotate(-90 265.1 141.1)">+5V</text>
<text x="40.5" y="144.8">LED</text>
<text x="77.3" y="147.7">R4</text>
<text x="97.8" y="149.6">VEE</text>
<text x="116" y="149">R6</text>
<text x="135.1" y="146.4">C5</text>
<text x="135.1" y="149">220nF</text>
<text x="34.9" y="154.9">VEE</text>
<text x="77.3" y="150.2">22k</text>
<text x="115.5" y="151.5">15k</text>
<text x="189.1" y="154">comunicacao</text>
<text x="203" y="154">/</text>
<text x="205.8" y="154">sinais</text>
<text x="212.8" y="154">digitais</text>
<text x="222.6" y="154.3" transform="rotate(-90 222.6 154.3)">J3</text>
<text x="130.1" y="161.4">VEE</text>
<text x="146.4" y="161.9">VEE</text>
<text x="73" y="163.6">VEE</text>
</g>
<g font-size="1.8" fill="#a90000">
<text x="48.8" y="28.3">1</text>
<text x="61.5" y="28.3">3</text>
<text x="150.4" y="29">1</text>
<text x="163.1" y="29">3</text>
<text x="55.6" y="35.6" transform="rotate(-90 55.6 35.6)">2</text>
<text x="157.2" y="36.3" transform="rotate(-90 157.2 36.3)">2</text>
<text x="238.7" y="37.8">3</text>
<text x="251.4" y="37.8">2</text>
<text x="55.6" y="47.1" transform="rotate(-90 55.6 47.1)">1</text>
<text x="157.2" y="47.7" transform="rotate(-90 157.2 47.7)">1</text>
<text x="245.5" y="45.2" transform="rotate(-90 245.5 45.2)">1</text>
<text x="48.8" y="52.5">2</text>
<text x="61.5" y="52.5">3</text>
<text x="150.4" y="53.1">2</text>
<text x="163.1" y="53.1">3</text>
<text x="173.7" y="93.4" transform="rotate(-90 173.7 93.4)">27</text>
<text x="176.3" y="93.4" transform="rotate(-90 176.3 93.4)">26</text>
<text x="178.8" y="93.4" transform="rotate(-90 178.8 93.4)">25</text>
<text x="181.4" y="93.4" transform="rotate(-90 181.4 93.4)">24</text>
<text x="183.9" y="93.4" transform="rotate(-90 183.9 93.4)">23</text>
<text x="186.4" y="93.4" transform="rotate(-90 186.4 93.4)">22</text>
<text x="189" y="93.4" transform="rotate(-90 189 93.4)">21</text>
<text x="191.5" y="93.4" transform="rotate(-90 191.5 93.4)">20</text>
<text x="194.1" y="93.4" transform="rotate(-90 194.1 93.4)">19</text>
<text x="196.6" y="93.4" transform="rotate(-90 196.6 93.4)">18</text>
<text x="199.1" y="93.4" transform="rotate(-90 199.1 93.4)">17</text>
<text x="201.7" y="93.4" transform="rotate(-90 201.7 93.4)">16</text>
<text x="204.2" y="93.4" transform="rotate(-90 204.2 93.4)">15</text>
<text x="206.8" y="93.4" transform="rotate(-90 206.8 93.4)">14</text>
<text x="209.3" y="93.4" transform="rotate(-90 209.3 93.4)">13</text>
<text x="211.8" y="93.4" transform="rotate(-90 211.8 93.4)">12</text>
<text x="214.4" y="93.4" transform="rotate(-90 214.4 93.4)">11</text>
<text x="216.9" y="93.4" transform="rotate(-90 216.9 93.4)">10</text>
<text x="219.5" y="92.8" transform="rotate(-90 219.5 92.8)">9</text>
<text x="222" y="92.8" transform="rotate(-90 222 92.8)">8</text>
<text x="224.5" y="92.8" transform="rotate(-90 224.5 92.8)">7</text>
<text x="227.1" y="92.8" transform="rotate(-90 227.1 92.8)">6</text>
<text x="229.6" y="92.8" transform="rotate(-90 229.6 92.8)">5</text>
<text x="232.2" y="92.8" transform="rotate(-90 232.2 92.8)">4</text>
<text x="234.7" y="92.8" transform="rotate(-90 234.7 92.8)">3</text>
<text x="237.2" y="92.8" transform="rotate(-90 237.2 92.8)">2</text>
<text x="239.8" y="92.8" transform="rotate(-90 239.8 92.8)">1</text>
<text x="251.2" y="90.2" transform="rotate(-90 251.2 90.2)">8</text>
<text x="253.7" y="90.2" transform="rotate(-90 253.7 90.2)">7</text>
<text x="256.3" y="90.2" transform="rotate(-90 256.3 90.2)">6</text>
<text x="258.8" y="90.2" transform="rotate(-90 258.8 90.2)">5</text>
<text x="261.4" y="90.2" transform="rotate(-90 261.4 90.2)">4</text>
<text x="263.9" y="90.2" transform="rotate(-90 263.9 90.2)">3</text>
<text x="266.4" y="90.2" transform="rotate(-90 266.4 90.2)">2</text>
<text x="269" y="90.2" transform="rotate(-90 269 90.2)">1</text>
<text x="28.8" y="96">1</text>
<text x="38.9" y="96">2</text>
<text x="26" y="107.7">1</text>
<text x="26" y="112.8">2</text>
<text x="99.4" y="125.8" transform="rotate(-90 99.4 125.8)">5</text>
<text x="95.2" y="128">1</text>
<text x="95.2" y="133.1">2</text>
<text x="99.4" y="137.2" transform="rotate(-90 99.4 137.2)">3</text>
<text x="177.5" y="146.7" transform="rotate(-90 177.5 146.7)">35</text>
<text x="180.1" y="146.7" transform="rotate(-90 180.1 146.7)">34</text>
<text x="182.6" y="146.7" transform="rotate(-90 182.6 146.7)">33</text>
<text x="185.2" y="146.7" transform="rotate(-90 185.2 146.7)">32</text>
<text x="187.7" y="146.7" transform="rotate(-90 187.7 146.7)">31</text>
<text x="190.2" y="146.7" transform="rotate(-90 190.2 146.7)">30</text>
<text x="192.8" y="146.7" transform="rotate(-90 192.8 146.7)">29</text>
<text x="195.3" y="146.7" transform="rotate(-90 195.3 146.7)">28</text>
<text x="197.9" y="146.7" transform="rotate(-90 197.9 146.7)">27</text>
<text x="200.4" y="146.7" transform="rotate(-90 200.4 146.7)">26</text>
<text x="202.9" y="146.7" transform="rotate(-90 202.9 146.7)">25</text>
<text x="205.5" y="146.7" transform="rotate(-90 205.5 146.7)">24</text>
<text x="208" y="146.7" transform="rotate(-90 208 146.7)">23</text>
<text x="210.6" y="146.7" transform="rotate(-90 210.6 146.7)">22</text>
<text x="213.1" y="146.7" transform="rotate(-90 213.1 146.7)">21</text>
<text x="215.6" y="146.7" transform="rotate(-90 215.6 146.7)">20</text>
<text x="218.2" y="146.7" transform="rotate(-90 218.2 146.7)">19</text>
<text x="220.7" y="146.7" transform="rotate(-90 220.7 146.7)">18</text>
<text x="223.3" y="146.7" transform="rotate(-90 223.3 146.7)">17</text>
<text x="225.8" y="146.7" transform="rotate(-90 225.8 146.7)">16</text>
<text x="228.3" y="146.7" transform="rotate(-90 228.3 146.7)">15</text>
<text x="230.9" y="146.7" transform="rotate(-90 230.9 146.7)">14</text>
<text x="233.4" y="146.7" transform="rotate(-90 233.4 146.7)">13</text>
<text x="236" y="146.7" transform="rotate(-90 236 146.7)">12</text>
<text x="238.5" y="146.7" transform="rotate(-90 238.5 146.7)">11</text>
<text x="241" y="146.7" transform="rotate(-90 241 146.7)">10</text>
<text x="243.6" y="146.1" transform="rotate(-90 243.6 146.1)">9</text>
<text x="246.1" y="146.1" transform="rotate(-90 246.1 146.1)">8</text>
<text x="248.7" y="146.1" transform="rotate(-90 248.7 146.1)">7</text>
<text x="251.2" y="146.1" transform="rotate(-90 251.2 146.1)">6</text>
<text x="253.7" y="146.1" transform="rotate(-90 253.7 146.1)">5</text>
<text x="256.3" y="146.1" transform="rotate(-90 256.3 146.1)">4</text>
<text x="258.8" y="146.1" transform="rotate(-90 258.8 146.1)">3</text>
<text x="261.4" y="146.1" transform="rotate(-90 261.4 146.1)">2</text>
<text x="263.9" y="146.1" transform="rotate(-90 263.9 146.1)">1</text>
</g>
</svg>
